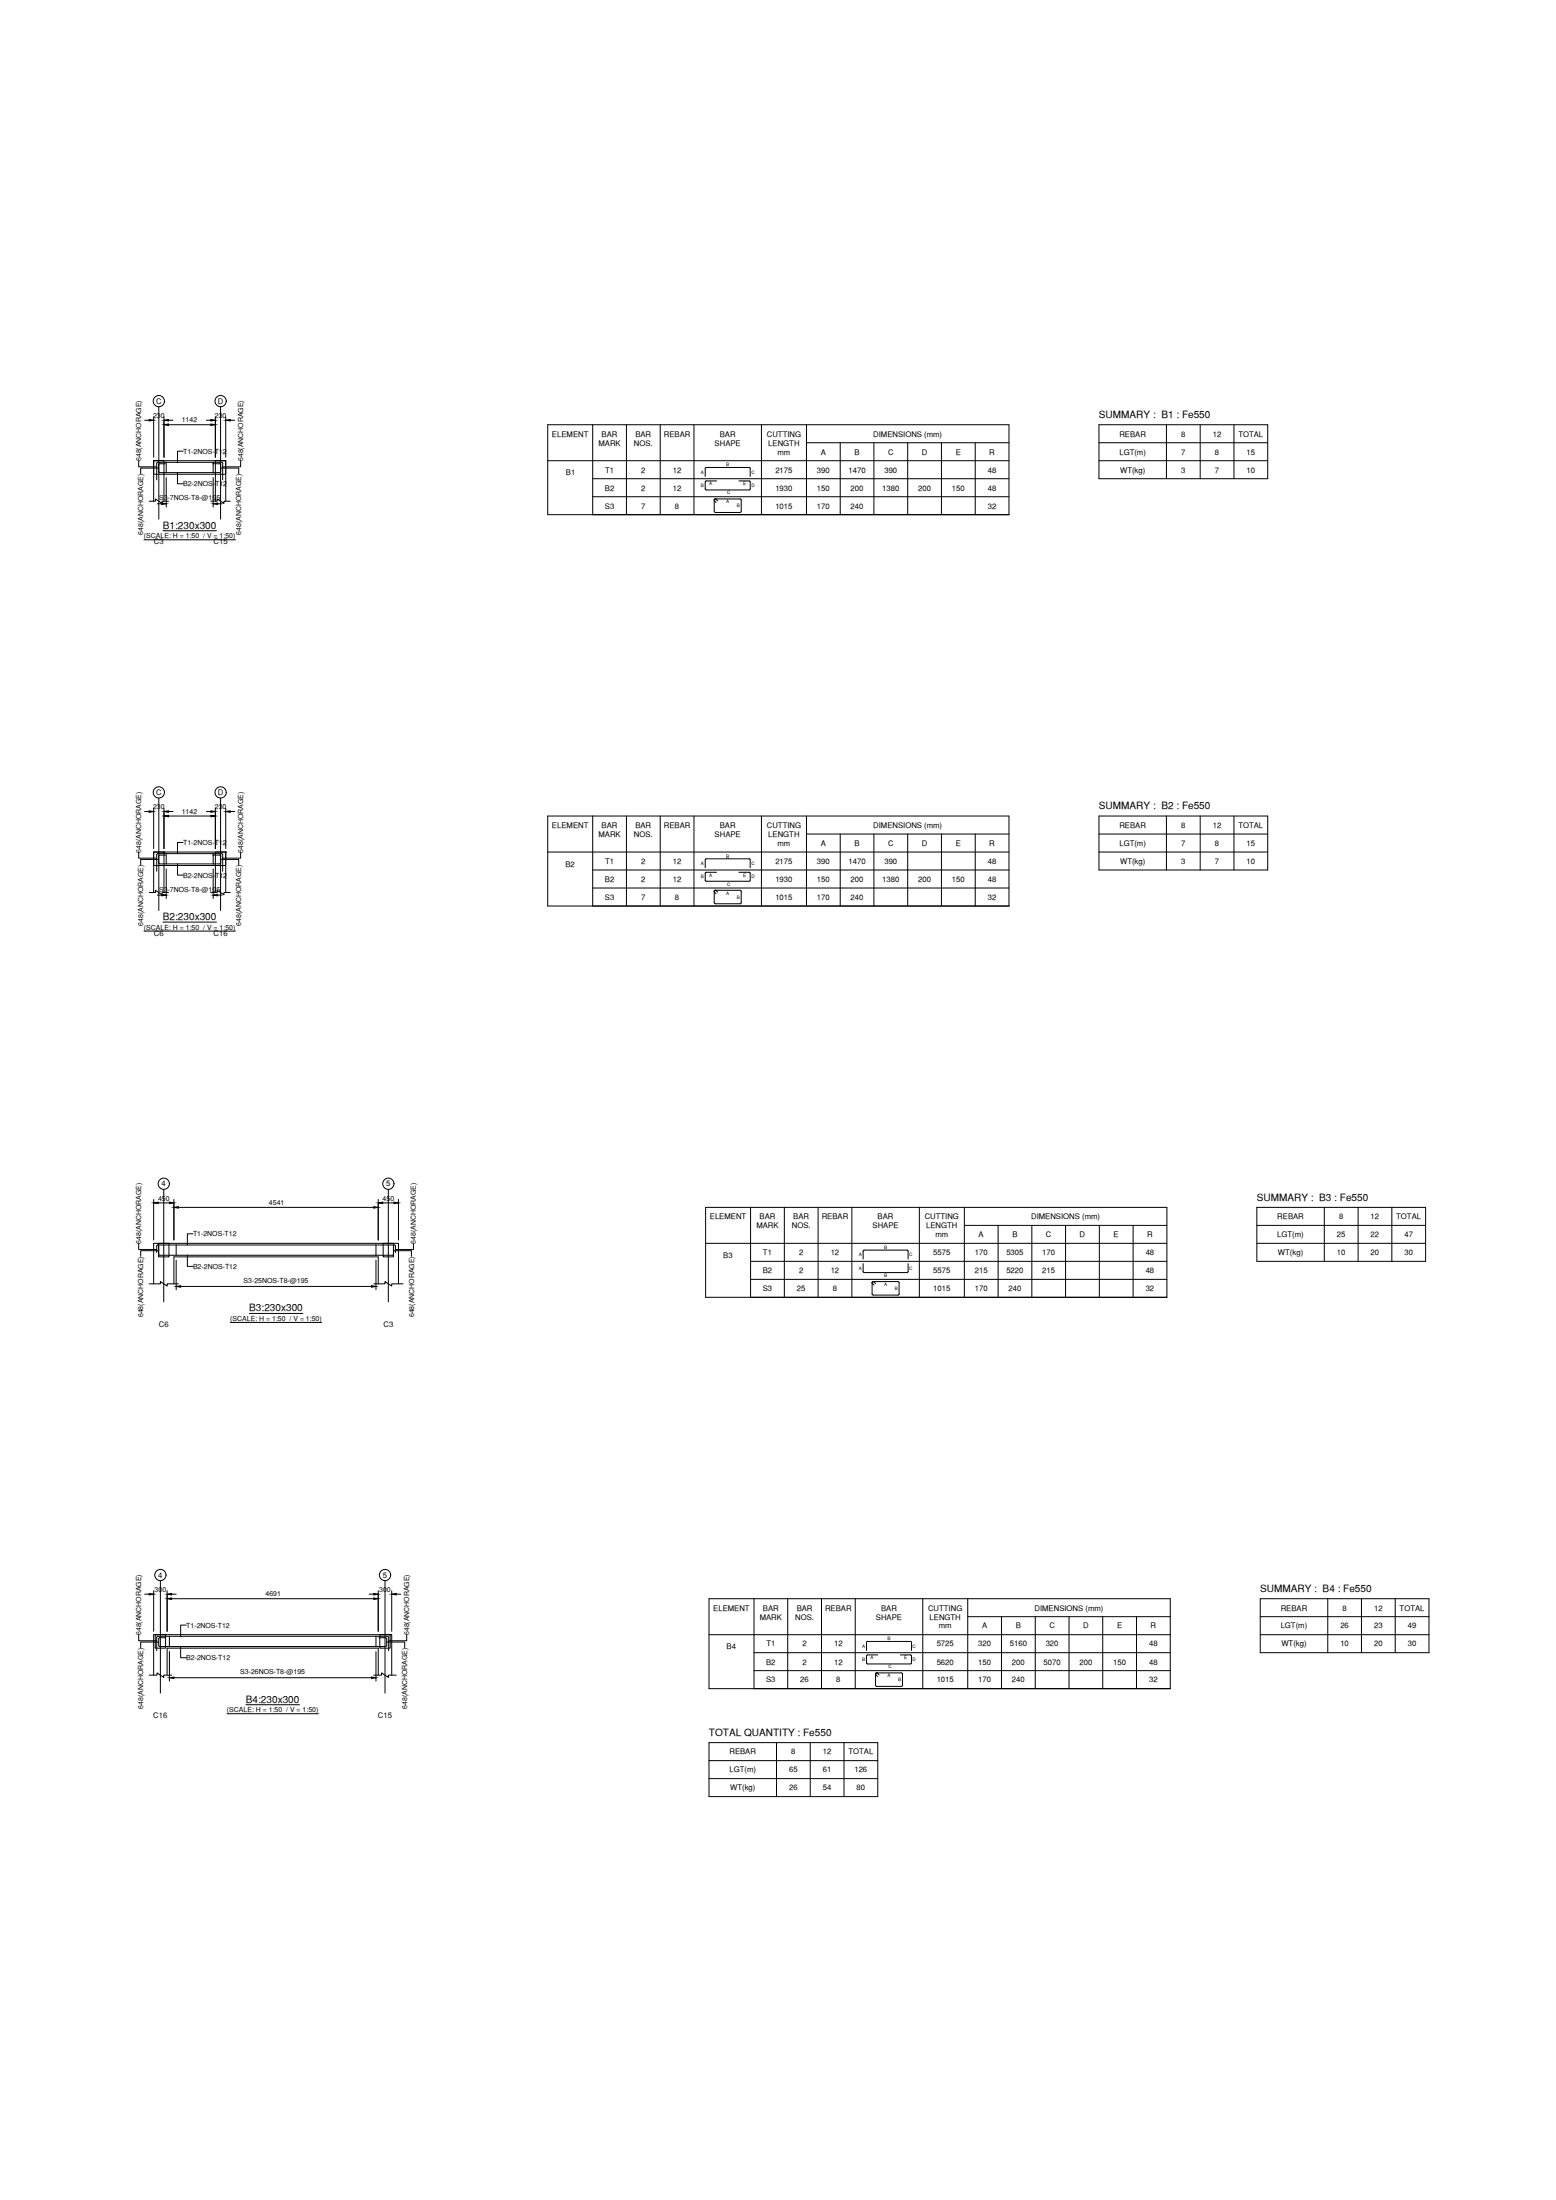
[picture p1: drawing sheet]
<svg xmlns="http://www.w3.org/2000/svg" width="297mm" height="420mm" viewBox="0 0 297 420" stroke-linecap="round" stroke-linejoin="round" font-family="sans-serif">
<!-- layer: Concrete Line -->
<g fill="none" stroke="#000" stroke-width=".19">
<path d="M29.3 88h2v2.6h-2zM29.3 88v7.7M29.3 88h13.8v7.7M31.3 95.7v-5.1h9.8v5.1M41.1 88h2v2.6h-2zM29.3 162.7h2v2.6h-2zM31.3 162.7h.1M31.3 170.5v-5.2h9.8v5.2M41.1 162.7h2v2.6h-2zM43.1 162.7h.1M43.1 162.7h-13.8v7.8M43.1 162.7v7.8"/>
<path d="M30.3 237.5h2v2.5h-2zM73.1 237.5h2v2.5h-2zM29.3 245.2v-7.7h46.8v7.7M33.2 245.2v-5.2h39v5.2M29.3 319.9v-7.7h45.5v7.7M29.6 312.2h2v2.6h-2zM31.6 312.2h.1M31.9 319.9v-5.1h40.3v5.1M72.5 312.2h2v2.6h-2zM74.5 312.2h.1"/>
</g>
<!-- layer: Cut Line -->
<path d="M28.5 95.7h1.2v-.4l1.3 .8v-.4h1.2M40.3 95.7h1.2v-.4l1.3 .8v-.4h1.1M28.5 170.5h1.2v-.5l1.3 .9v-.4h1.2M40.3 170.5h1.2v-.5l1.3 .9v-.4h1.1M28.5 245.2h2.1v-.4l1.3 .8v-.4h2.2M71.3 245.2h2.2v-.4l1.3 .8v-.4h2.1M28.5 319.9h1.5v-.4l1.3 .9v-.5h1.5M71.3 319.9h1.6v-.4l1.2 .9v-.5h1.5" fill="none" stroke="#000" stroke-width=".19"/>
<!-- layer: Link -->
<path d="M31.7 88.3v2M40.7 88.3v2M31.7 163v2M40.7 163v2M33.6 237.7v2.1M71.8 237.7v2.1M32.3 312.4v2.1M71.8 312.4v2.1" fill="none" stroke="#000" stroke-width=".19"/>
<!-- layer: Dimension -->
<g fill="none" stroke="#000" stroke-width=".19">
<path d="M29.3 79.6v7.7M31.3 79.6v7.7M41.1 79.6v7.7M43.1 79.6v7.7M26.5 88.1v1.1h3.4M27.6 80.3h.9M30 96.2h.9M30.3 89.4h-3.4v1.1M31.7 91.2v5.7M32.2 81.1h8.1M32.2 80.3h.8M33.9 90.3v2.1h1.1"/>
<path d="M35 86.2h-1.1v2.1M39.4 80.3h.9M40.7 91.2v5.7M41.5 96.2h.9M42.1 89.4h3.5v1.1M43.9 80.3h.9M45.9 88.1v1.1h-3.4M27.6 155h.9M29.3 154.3v7.8M31.3 154.3v7.8M32.2 155.8h8.1M32.2 155h.8"/>
<path d="M39.4 155h.9M41.1 154.3v7.8M43.1 154.3v7.8M43.9 155h.9M26.5 162.8v1.1h3.4M30 170.9h.9M30.3 164.1h-3.4v1.1M31.7 165.9v5.7M33.9 165v2.1h1.1M35 160.9h-1.1v2.1M40.7 165.9v5.7M41.5 170.9h.9"/>
<path d="M42.1 164.1h3.5v1.1M45.9 162.8v1.1h-3.4M26.5 237.5v1.1h3.4M29.3 229.1v7.7M30.2 229.7h2.1M30.3 238.9h-3.4v1M33.2 229.1v7.7M34.1 230.6h37.2M35.8 239.7v2.2h1M36.8 235.6h-1v2.2M72.2 229.1v7.7M73.1 229.7h2.1"/>
<path d="M75.1 238.9h3.4v1M76.1 229.1v7.7M78.9 237.5v1.1h-3.4M33.6 240.7v5.6M34.5 245.7h36.4M71.8 240.7v5.6M26.5 312.3v1.1h3.4M27.6 304.5h.9M29.3 303.8v7.7M30.3 313.6h-3.4v1.1M31.9 303.8v7.7M32.3 315.4v5.7"/>
<path d="M32.8 305.3h38.5M32.8 304.5h.8M34.5 314.5v2.1h1.1M35.6 310.4h-1.1v2.1M70.5 304.5h.8M71.8 315.4v5.7M72.2 303.8v7.7M73.8 313.6h3.5v1.1M74.8 303.8v7.7M75.6 304.5h.9M77.6 312.3v1.1h-3.4M33.2 320.4h37.7"/>
</g>
<g fill="#000" stroke="#000" stroke-width=".19">
<path d="M28.5 80.1l.8 .2-.8 .1zM30.9 96.1l.8 .1-.8 .2zM31.3 81.1l.9-.1v.3zM31.3 80.3l.9-.2v.3zM40.3 81l.8 .1-.8 .2zM40.3 80.1l.8 .2-.8 .1zM40.7 96.2l.8-.1v.3zM43.1 80.3l.8-.2v.3zM28.5 154.9l.8 .1-.8 .1zM31.3 155.8l.9-.1v.3zM31.3 155l.9-.1v.2zM40.3 155.7l.8 .1-.8 .2z"/>
<path d="M40.3 154.9l.8 .1-.8 .1zM43.1 155l.8-.1v.2zM30.9 170.8l.8 .1-.8 .2zM40.7 170.9l.8-.1v.3zM29.3 229.7l.9-.1v.3zM32.3 229.6l.9 .1-.9 .2zM33.2 230.6l.9-.2v.3zM71.3 230.4l.9 .2-.9 .1zM72.2 229.7l.9-.1v.3zM75.2 229.6l.9 .1-.9 .2zM33.6 245.7l.9-.2v.3zM70.9 245.5l.9 .2-.9 .1z"/>
<path d="M28.5 304.3l.8 .2-.8 .1zM31.9 305.3l.9-.1v.3zM31.9 304.5l.9-.2v.3zM71.3 305.2l.9 .1-.9 .2zM71.3 304.3l.9 .2-.9 .1zM74.8 304.5l.8-.2v.3zM32.3 320.4l.9-.1v.3zM70.9 320.3l.9 .1-.9 .2z"/>
</g>
<!-- layer: Reinforcement -->
<g fill="none" stroke="#000" stroke-width=".19">
<path d="M29.9 91.6v-3.1l.2-.2h12.2l.2 .2v3.1M31.6 88.6h-1.2v1.6h11.7v-1.6h-1.5M134.8 93.6h8.2M136.3 95.5l.1 2.3 4.9 .1M136.3 95.5l.3-.2 .4 .4M136.3 95.5l.4 .5M136.6 95.3h4.7M136.8 91.8l-2.1 .1-.1 1.5 .2 .2M141.1 91.8h1.9M141.3 95.3l.2 .2v2.1l-.2 .3M143 89.3h-8.2l-.2 .2v1.5M143 89.3l.2 .1v1.6"/>
<path d="M143 91.9l.2 .1v1.4l-.2 .2M29.9 163.2l.2-.2h12.2l.2 .2M29.9 163.2v3.2M31.6 163.3l-1.2 .1v1.5h11.7v-1.5l-1.5-.1M42.5 163.2v3.2M136.3 170.2l.1 2.3 4.9 .1M136.3 170.2l.3-.2 .4 .4M136.3 170.2l.4 .5M136.6 170h4.7M136.8 166.6h-2.1v1.6l8.3 .1M141.1 166.6h1.9M141.3 170l.2 .2v2.2l-.2 .2"/>
<path d="M143 164h-8.2l-.2 .2v1.5M143 164l.2 .1v1.6M143 166.6l.2 .1v1.4l-.2 .2M29.9 238l.2-.2h45.2l.2 .2M29.9 238v1.2M30.3 239.5l.2 .2h44.4l.2-.2M30.3 237.9v1.6M75.1 237.9v1.6M75.5 238v1.2M164.8 239v1.5M164.8 239l.2-.3h8.1l.3 .3M173.4 239v1.5"/>
<path d="M164.8 241.3v1.5M164.8 242.8l.2 .2M165 243h8.1M166.5 245v2.1l.2 .2h4.7l.2-.2M166.5 245l.4 .4M166.7 244.8h4.7l.2 .2M166.7 244.8l-.2 .2M166.7 244.8l.4 .3M171.6 245v2.1M173.4 241.3v1.5M173.4 242.8l-.2 .2M29.9 315.3v-2.6l.2-.2h43.9l.2 .2v2.6"/>
<path d="M30.3 314.2l.2 .3h43.1l.2-.3M31.6 312.8h-1.2l-.1 1.4M72.3 312.8h1.5v1.4M165.6 313.5h8.2M165.6 316.1h2M165.6 317.8h8.2M165.6 313.5l-.2 .1v1.6M165.6 316.1l-.2 .1v1.4l.2 .2M167.1 319.7l.1 2.3 4.9 .1M167.1 319.7l.3-.2 .4 .4M167.1 319.7l.4 .5M167.4 319.5h4.7"/>
<path d="M171.9 316.1h1.9M172.1 319.5l.2 .2v2.2l-.2 .2M173.8 313.5l.2 .1v1.6M173.8 316.1l.2 .2v1.3l-.2 .2"/>
</g>
<!-- layer: Grid -->
<g fill="none" stroke="#000" stroke-width=".19">
<path d="M30.3 77.7v21.5M42.1 77.7v21.5M30.3 152.4v21.5M42.1 152.4v21.5M31.3 227.1v21.5M74.1 227.1v21.5M30.6 301.9v21.5M73.5 301.9v21.5"/>
<circle cx="30.3" cy="76.6" r="1.07"/>
<circle cx="42.1" cy="76.6" r="1.07"/>
<circle cx="30.3" cy="151.3" r="1.07"/>
<circle cx="42.1" cy="151.3" r="1.07"/>
<circle cx="31.3" cy="226.1" r="1.07"/>
<circle cx="74.1" cy="226.1" r="1.07"/>
<circle cx="30.6" cy="300.8" r="1.07"/>
<circle cx="73.5" cy="300.8" r="1.07"/>
</g>
<!-- layer: Schedule Line -->
<g fill="none" stroke="#000" stroke-width=".19">
<path d="M104.6 81.1h88v17.2h-88zM104.6 88h88M113.1 91.4h79.5M113.1 94.9h79.5M113.1 81.1v17.2M119.6 81.1v17.2M126 81.1v17.2M132.5 81.1v17.2M145.4 81.1v17.2M154 81.1v17.2M154 84.6h38.6M160.4 84.6v13.7"/>
<path d="M166.8 84.6v13.7M173.3 84.6v13.7M179.7 84.6v13.7M186.2 84.6v13.7M209.8 81.1h32.2v10.3h-32.2zM209.8 88h32.2M209.8 84.6h32.2M222.7 81.1v10.3M229.1 81.1v10.3M235.6 81.1v10.3M104.6 155.8h88v17.2h-88zM113.1 155.8v17.2"/>
<path d="M119.6 155.8v17.2M126 155.8v17.2M132.5 155.8v17.2M145.4 155.8v17.2M154 155.8v17.2M154 159.3h38.6M160.4 159.3v13.7M166.8 159.3v13.7M173.3 159.3v13.7M179.7 159.3v13.7M186.2 159.3v13.7M209.8 155.8h32.2v10.4h-32.2z"/>
<path d="M209.8 159.3h32.2M222.7 155.8v10.4M229.1 155.8v10.4M235.6 155.8v10.4M104.6 162.7h88M113.1 166.2h79.5M113.1 169.6h79.5M209.8 162.7h32.2M134.7 230.6h88.1v17.2h-88.1zM134.7 237.5h88.1M143.3 230.6v17.2M149.7 230.6v17.2"/>
<path d="M156.2 230.6v17.2M162.6 230.6v17.2M175.5 230.6v17.2M184.1 230.6v17.2M184.1 234h38.7M190.5 234v13.8M197 234v13.8M203.4 234v13.8M209.9 234v13.8M216.3 234v13.8M239.9 230.6h32.2v10.3h-32.2zM239.9 237.5h32.2"/>
<path d="M239.9 234h32.2M252.8 230.6v10.3M259.3 230.6v10.3M265.7 230.6v10.3M143.3 240.9h79.5M143.3 244.3h79.5M135.3 305.3h88.1v17.2h-88.1zM135.3 312.2h88.1M143.9 315.6h79.5M143.9 319.1h79.5M143.9 305.3v17.2M150.4 305.3v17.2"/>
<path d="M156.8 305.3v17.2M163.3 305.3v17.2M176.2 305.3v17.2M184.7 305.3v17.2M184.7 308.8h38.7M191.2 308.8v13.7M197.6 308.8v13.7M204.1 308.8v13.7M210.5 308.8v13.7M217 308.8v13.7M240.6 305.3h32.2v10.3h-32.2zM240.6 312.2h32.2"/>
<path d="M240.6 308.8h32.2M253.5 305.3v10.3M259.9 305.3v10.3M266.3 305.3v10.3M135.3 332.8h32.3v10.3h-32.3zM135.3 336.3h32.3M135.3 339.7h32.3M148.2 332.8v10.3M154.7 332.8v10.3M161.1 332.8v10.3"/>
</g>
<!-- layer: Labels -->
<path d="M31.1 101.4h10.2M31.1 176.1h10.2M47.6 250.8h10.2M46.9 325.6h10.3" fill="none" stroke="#000" stroke-width=".19"/>
<!-- layer: Text -->
<path d="M27.5 103.1h17.4M27.5 177.8h17.4M44 252.6h17.4M43.3 327.3h17.5" fill="none" stroke="#000" stroke-width=".19"/>
<g font-size="1.9">
<text x="209.8" y="79.8">SUMMARY : B1 : Fe550</text>
<text x="31.1" y="100.9">B1:230x300</text>
<text x="209.8" y="154.6">SUMMARY : B2 : Fe550</text>
<text x="31.1" y="175.7">B2:230x300</text>
<text x="239.9" y="229.3">SUMMARY : B3 : Fe550</text>
<text x="47.6" y="250.4">B3:230x300</text>
<text x="240.6" y="304">SUMMARY : B4 : Fe550</text>
<text x="46.9" y="325.1">B4:230x300</text>
<text x="135.3" y="331.5">TOTAL QUANTITY : Fe550</text>
</g>
<g font-size="1.5">
<text x="29.8" y="77.1">C</text>
<text x="41.6" y="77.1">D</text>
<text x="105.4" y="83.4">ELEMENT</text>
<text x="114.9" y="83.4">BAR</text>
<text x="121.3" y="83.4">BAR</text>
<text x="126.7" y="83.4">REBAR</text>
<text x="137.4" y="83.4">BAR</text>
<text x="146.4" y="83.4">CUTTING</text>
<text x="166.7" y="83.4">DIMENSIONS (mm)</text>
<text x="213.7" y="83.4">REBAR</text>
<text x="225.5" y="83.4">8</text>
<text x="231.5" y="83.4">12</text>
<text x="236.4" y="83.4">TOTAL</text>
<text x="114.2" y="85.1">MARK</text>
<text x="121" y="85.1">NOS.</text>
<text x="136.4" y="85.1">SHAPE</text>
<text x="146.7" y="85.1">LENGTH</text>
<text x="148.4" y="86.8">mm</text>
<text x="156.7" y="86.8">A</text>
<text x="163.1" y="86.8">B</text>
<text x="169.5" y="86.8">C</text>
<text x="176" y="86.8">D</text>
<text x="182.5" y="86.8">E</text>
<text x="188.9" y="86.8">R</text>
<text x="213.7" y="86.8">LGT(m)</text>
<text x="225.5" y="86.8">7</text>
<text x="231.9" y="86.8">8</text>
<text x="238" y="86.8">15</text>
<text x="108" y="90.8">B1</text>
<text x="115.5" y="93.7">B2</text>
<text x="115.5" y="90.2">T1</text>
<text x="122.4" y="90.2">2</text>
<text x="122.4" y="93.7">2</text>
<text x="128.4" y="90.2">12</text>
<text x="128.4" y="93.7">12</text>
<text x="148" y="90.2">2175</text>
<text x="148" y="93.7">1930</text>
<text x="155.9" y="90.2">390</text>
<text x="155.9" y="93.7">150</text>
<text x="162" y="90.2">1470</text>
<text x="162.4" y="93.7">200</text>
<text x="168.4" y="93.7">1380</text>
<text x="168.8" y="90.2">390</text>
<text x="175.3" y="93.7">200</text>
<text x="181.7" y="93.7">150</text>
<text x="188.6" y="90.2">48</text>
<text x="188.6" y="93.7">48</text>
<text x="213.8" y="90.2">WT(kg)</text>
<text x="225.5" y="90.2">3</text>
<text x="231.9" y="90.2">7</text>
<text x="238" y="90.2">10</text>
<text x="115.5" y="97.1">S3</text>
<text x="122.4" y="97.1">7</text>
<text x="128.8" y="97.1">8</text>
<text x="148" y="97.1">1015</text>
<text x="155.9" y="97.1">170</text>
<text x="162.4" y="97.1">240</text>
<text x="188.6" y="97.1">32</text>
<text x="29.4" y="104">C3</text>
<text x="40.8" y="104">C15</text>
<text x="29.8" y="151.9">C</text>
<text x="41.6" y="151.9">D</text>
<text x="105.4" y="158.1">ELEMENT</text>
<text x="114.2" y="159.8">MARK</text>
<text x="114.9" y="158.1">BAR</text>
<text x="121" y="159.8">NOS.</text>
<text x="121.3" y="158.1">BAR</text>
<text x="126.7" y="158.1">REBAR</text>
<text x="136.4" y="159.8">SHAPE</text>
<text x="137.4" y="158.1">BAR</text>
<text x="146.4" y="158.1">CUTTING</text>
<text x="146.7" y="159.8">LENGTH</text>
<text x="148.4" y="161.5">mm</text>
<text x="156.7" y="161.5">A</text>
<text x="163.1" y="161.5">B</text>
<text x="166.7" y="158.1">DIMENSIONS (mm)</text>
<text x="169.5" y="161.5">C</text>
<text x="176" y="161.5">D</text>
<text x="182.5" y="161.5">E</text>
<text x="188.9" y="161.5">R</text>
<text x="213.7" y="158.1">REBAR</text>
<text x="213.7" y="161.5">LGT(m)</text>
<text x="225.5" y="158.1">8</text>
<text x="225.5" y="161.5">7</text>
<text x="231.5" y="158.1">12</text>
<text x="231.9" y="161.5">8</text>
<text x="236.4" y="158.1">TOTAL</text>
<text x="238" y="161.5">15</text>
<text x="107.9" y="165.5">B2</text>
<text x="115.5" y="165">T1</text>
<text x="122.4" y="165">2</text>
<text x="128.4" y="165">12</text>
<text x="148" y="165">2175</text>
<text x="155.9" y="165">390</text>
<text x="162" y="165">1470</text>
<text x="168.8" y="165">390</text>
<text x="188.6" y="165">48</text>
<text x="213.8" y="165">WT(kg)</text>
<text x="225.5" y="165">3</text>
<text x="231.9" y="165">7</text>
<text x="238" y="165">10</text>
<text x="115.5" y="168.4">B2</text>
<text x="115.5" y="171.8">S3</text>
<text x="122.4" y="168.4">2</text>
<text x="122.4" y="171.8">7</text>
<text x="128.4" y="168.4">12</text>
<text x="128.8" y="171.8">8</text>
<text x="148" y="168.4">1930</text>
<text x="148" y="171.8">1015</text>
<text x="155.9" y="168.4">150</text>
<text x="155.9" y="171.8">170</text>
<text x="162.4" y="168.4">200</text>
<text x="162.4" y="171.8">240</text>
<text x="168.4" y="168.4">1380</text>
<text x="175.3" y="168.4">200</text>
<text x="181.7" y="168.4">150</text>
<text x="188.6" y="168.4">48</text>
<text x="188.6" y="171.8">32</text>
<text x="29.4" y="178.7">C6</text>
<text x="40.8" y="178.7">C16</text>
<text x="30.9" y="226.6">4</text>
<text x="73.7" y="226.6">5</text>
<text x="135.5" y="232.8">ELEMENT</text>
<text x="145" y="232.8">BAR</text>
<text x="151.4" y="232.8">BAR</text>
<text x="156.9" y="232.8">REBAR</text>
<text x="167.5" y="232.8">BAR</text>
<text x="176.5" y="232.8">CUTTING</text>
<text x="196.8" y="232.8">DIMENSIONS (mm)</text>
<text x="243.8" y="232.8">REBAR</text>
<text x="255.6" y="232.8">8</text>
<text x="261.7" y="232.8">12</text>
<text x="266.5" y="232.8">TOTAL</text>
<text x="144.4" y="234.6">MARK</text>
<text x="145.7" y="239.7">T1</text>
<text x="151.1" y="234.6">NOS.</text>
<text x="152.5" y="239.7">2</text>
<text x="158.6" y="239.7">12</text>
<text x="166.6" y="234.6">SHAPE</text>
<text x="176.8" y="234.6">LENGTH</text>
<text x="178.2" y="239.7">5575</text>
<text x="178.6" y="236.3">mm</text>
<text x="186.1" y="239.7">170</text>
<text x="186.8" y="236.3">A</text>
<text x="192.1" y="239.7">5305</text>
<text x="193.3" y="236.3">B</text>
<text x="199" y="239.7">170</text>
<text x="199.7" y="236.3">C</text>
<text x="206.1" y="236.3">D</text>
<text x="212.6" y="236.3">E</text>
<text x="218.7" y="239.7">48</text>
<text x="219" y="236.3">R</text>
<text x="243.8" y="236.3">LGT(m)</text>
<text x="244" y="239.7">WT(kg)</text>
<text x="255.2" y="236.3">25</text>
<text x="255.2" y="239.7">10</text>
<text x="261.7" y="236.3">22</text>
<text x="261.7" y="239.7">20</text>
<text x="268.1" y="236.3">47</text>
<text x="268.1" y="239.7">30</text>
<text x="138.1" y="240.2">B3</text>
<text x="145.6" y="243.1">B2</text>
<text x="152.5" y="243.1">2</text>
<text x="158.6" y="243.1">12</text>
<text x="178.2" y="243.1">5575</text>
<text x="186.1" y="243.1">215</text>
<text x="192.1" y="243.1">5220</text>
<text x="199" y="243.1">215</text>
<text x="218.7" y="243.1">48</text>
<text x="145.6" y="246.6">S3</text>
<text x="152.1" y="246.6">25</text>
<text x="159" y="246.6">8</text>
<text x="178.2" y="246.6">1015</text>
<text x="186.1" y="246.6">170</text>
<text x="192.5" y="246.6">240</text>
<text x="218.7" y="246.6">32</text>
<text x="30.3" y="253.5">C6</text>
<text x="73.2" y="253.5">C3</text>
<text x="30.2" y="301.3">4</text>
<text x="73.1" y="301.3">5</text>
<text x="136.2" y="307.6">ELEMENT</text>
<text x="145" y="309.3">MARK</text>
<text x="145.6" y="307.6">BAR</text>
<text x="151.8" y="309.3">NOS.</text>
<text x="152.1" y="307.6">BAR</text>
<text x="157.5" y="307.6">REBAR</text>
<text x="167.2" y="309.3">SHAPE</text>
<text x="168.2" y="307.6">BAR</text>
<text x="177.2" y="307.6">CUTTING</text>
<text x="177.5" y="309.3">LENGTH</text>
<text x="179.2" y="311">mm</text>
<text x="187.5" y="311">A</text>
<text x="193.9" y="311">B</text>
<text x="197.5" y="307.6">DIMENSIONS (mm)</text>
<text x="200.3" y="311">C</text>
<text x="206.8" y="311">D</text>
<text x="213.2" y="311">E</text>
<text x="219.6" y="311">R</text>
<text x="244.5" y="307.6">REBAR</text>
<text x="244.5" y="311">LGT(m)</text>
<text x="255.9" y="311">26</text>
<text x="256.3" y="307.6">8</text>
<text x="262.3" y="307.6">12</text>
<text x="262.3" y="311">23</text>
<text x="267.2" y="307.6">TOTAL</text>
<text x="268.7" y="311">49</text>
<text x="138.7" y="315">B4</text>
<text x="146.3" y="317.9">B2</text>
<text x="146.3" y="314.4">T1</text>
<text x="153.2" y="314.4">2</text>
<text x="153.2" y="317.9">2</text>
<text x="159.2" y="314.4">12</text>
<text x="159.2" y="317.9">12</text>
<text x="178.8" y="314.4">5725</text>
<text x="178.8" y="317.9">5620</text>
<text x="186.7" y="314.4">320</text>
<text x="186.7" y="317.9">150</text>
<text x="192.8" y="314.4">5160</text>
<text x="193.2" y="317.9">200</text>
<text x="199.2" y="317.9">5070</text>
<text x="199.6" y="314.4">320</text>
<text x="206.1" y="317.9">200</text>
<text x="212.5" y="317.9">150</text>
<text x="219.4" y="314.4">48</text>
<text x="219.4" y="317.9">48</text>
<text x="244.6" y="314.4">WT(kg)</text>
<text x="255.9" y="314.4">10</text>
<text x="262.3" y="314.4">20</text>
<text x="268.7" y="314.4">30</text>
<text x="146.3" y="321.3">S3</text>
<text x="152.8" y="321.3">26</text>
<text x="159.6" y="321.3">8</text>
<text x="178.8" y="321.3">1015</text>
<text x="186.7" y="321.3">170</text>
<text x="193.2" y="321.3">240</text>
<text x="219.4" y="321.3">32</text>
<text x="29.3" y="328.2">C16</text>
<text x="72.1" y="328.2">C15</text>
<text x="139.3" y="335.1">REBAR</text>
<text x="151" y="335.1">8</text>
<text x="157.1" y="335.1">12</text>
<text x="162" y="335.1">TOTAL</text>
<text x="139.3" y="338.5">LGT(m)</text>
<text x="139.4" y="341.9">WT(kg)</text>
<text x="150.6" y="338.5">65</text>
<text x="150.6" y="341.9">26</text>
<text x="157.1" y="338.5">61</text>
<text x="157.1" y="341.9">54</text>
<text x="163.1" y="338.5">126</text>
<text x="163.5" y="341.9">80</text>
</g>
<g font-size="1.3">
<text x="29.2" y="79.8">230</text>
<text x="34.7" y="80.7">1142</text>
<text x="41" y="79.8">230</text>
<text x="27" y="88.1" transform="rotate(-90 27 88.1)">648(ANCHORAGE)</text>
<text x="35" y="86.6">T1-2NOS-T12</text>
<text x="46.4" y="88.1" transform="rotate(-90 46.4 88.1)">648(ANCHORAGE)</text>
<text x="30.4" y="95.6">S3-7NOS-T8-@195</text>
<text x="35" y="92.9">B2-2NOS-T12</text>
<text x="27.3" y="102.1" transform="rotate(-90 27.3 102.1)">648(ANCHORAGE)</text>
<text x="27.5" y="102.8">(SCALE: H = 1:50 / V = 1:50)</text>
<text x="46" y="102.1" transform="rotate(-90 46 102.1)">648(ANCHORAGE)</text>
<text x="29.2" y="154.5">230</text>
<text x="34.7" y="155.4">1142</text>
<text x="41" y="154.5">230</text>
<text x="35" y="161.4">T1-2NOS-T12</text>
<text x="27" y="162.8" transform="rotate(-90 27 162.8)">648(ANCHORAGE)</text>
<text x="35" y="167.6">B2-2NOS-T12</text>
<text x="46.4" y="162.8" transform="rotate(-90 46.4 162.8)">648(ANCHORAGE)</text>
<text x="30.4" y="170.3">S3-7NOS-T8-@195</text>
<text x="27.3" y="176.8" transform="rotate(-90 27.3 176.8)">648(ANCHORAGE)</text>
<text x="27.5" y="177.5">(SCALE: H = 1:50 / V = 1:50)</text>
<text x="46" y="176.8" transform="rotate(-90 46 176.8)">648(ANCHORAGE)</text>
<text x="30.2" y="229.3">450</text>
<text x="51.3" y="230.1">4541</text>
<text x="73" y="229.3">450</text>
<text x="27" y="237.5" transform="rotate(-90 27 237.5)">648(ANCHORAGE)</text>
<text x="36.8" y="236.1">T1-2NOS-T12</text>
<text x="79.4" y="237.5" transform="rotate(-90 79.4 237.5)">648(ANCHORAGE)</text>
<text x="36.8" y="242.3">B2-2NOS-T12</text>
<text x="46.5" y="245.1">S3-25NOS-T8-@195</text>
<text x="27.3" y="251.6" transform="rotate(-90 27.3 251.6)">648(ANCHORAGE)</text>
<text x="79" y="251.6" transform="rotate(-90 79 251.6)">648(ANCHORAGE)</text>
<text x="44" y="252.3">(SCALE: H = 1:50 / V = 1:50)</text>
<text x="29.5" y="304">300</text>
<text x="50.7" y="304.9">4691</text>
<text x="72.4" y="304">300</text>
<text x="35.6" y="310.9">T1-2NOS-T12</text>
<text x="27" y="312.3" transform="rotate(-90 27 312.3)">648(ANCHORAGE)</text>
<text x="35.6" y="317.1">B2-2NOS-T12</text>
<text x="78.1" y="312.3" transform="rotate(-90 78.1 312.3)">648(ANCHORAGE)</text>
<text x="45.9" y="319.8">S3-26NOS-T8-@195</text>
<text x="27.3" y="326.3" transform="rotate(-90 27.3 326.3)">648(ANCHORAGE)</text>
<text x="43.3" y="327">(SCALE: H = 1:50 / V = 1:50)</text>
<text x="77.7" y="326.3" transform="rotate(-90 77.7 326.3)">648(ANCHORAGE)</text>
</g>
<g font-size=".9">
<text x="138.6" y="89.1">B</text>
<text x="133.8" y="90.5">A</text>
<text x="133.8" y="93">B</text>
<text x="135.4" y="92.7">A</text>
<text x="138.8" y="94.4">C</text>
<text x="141.8" y="92.7">E</text>
<text x="143.4" y="90.5">C</text>
<text x="143.4" y="93">D</text>
<text x="138.6" y="96.1">A</text>
<text x="140.7" y="96.9">B</text>
<text x="133.8" y="165.2">A</text>
<text x="133.8" y="167.8">B</text>
<text x="135.4" y="167.4">A</text>
<text x="138.6" y="163.8">B</text>
<text x="141.8" y="167.4">E</text>
<text x="143.4" y="165.2">C</text>
<text x="143.4" y="167.8">D</text>
<text x="138.6" y="170.9">A</text>
<text x="138.8" y="169.2">C</text>
<text x="140.7" y="171.6">B</text>
<text x="163.9" y="239.9">A</text>
<text x="168.8" y="238.5">B</text>
<text x="173.6" y="239.9">C</text>
<text x="163.9" y="242.5">A</text>
<text x="168.8" y="243.9">B</text>
<text x="168.8" y="245.6">A</text>
<text x="173.6" y="242.5">C</text>
<text x="170.8" y="246.4">B</text>
<text x="164.6" y="314.7">A</text>
<text x="164.6" y="317.2">B</text>
<text x="166.2" y="316.9">A</text>
<text x="169.4" y="313.3">B</text>
<text x="172.6" y="316.9">E</text>
<text x="174.2" y="314.7">C</text>
<text x="174.2" y="317.2">D</text>
<text x="169.4" y="320.4">A</text>
<text x="169.6" y="318.6">C</text>
<text x="171.5" y="321.1">B</text>
</g>
</svg>
